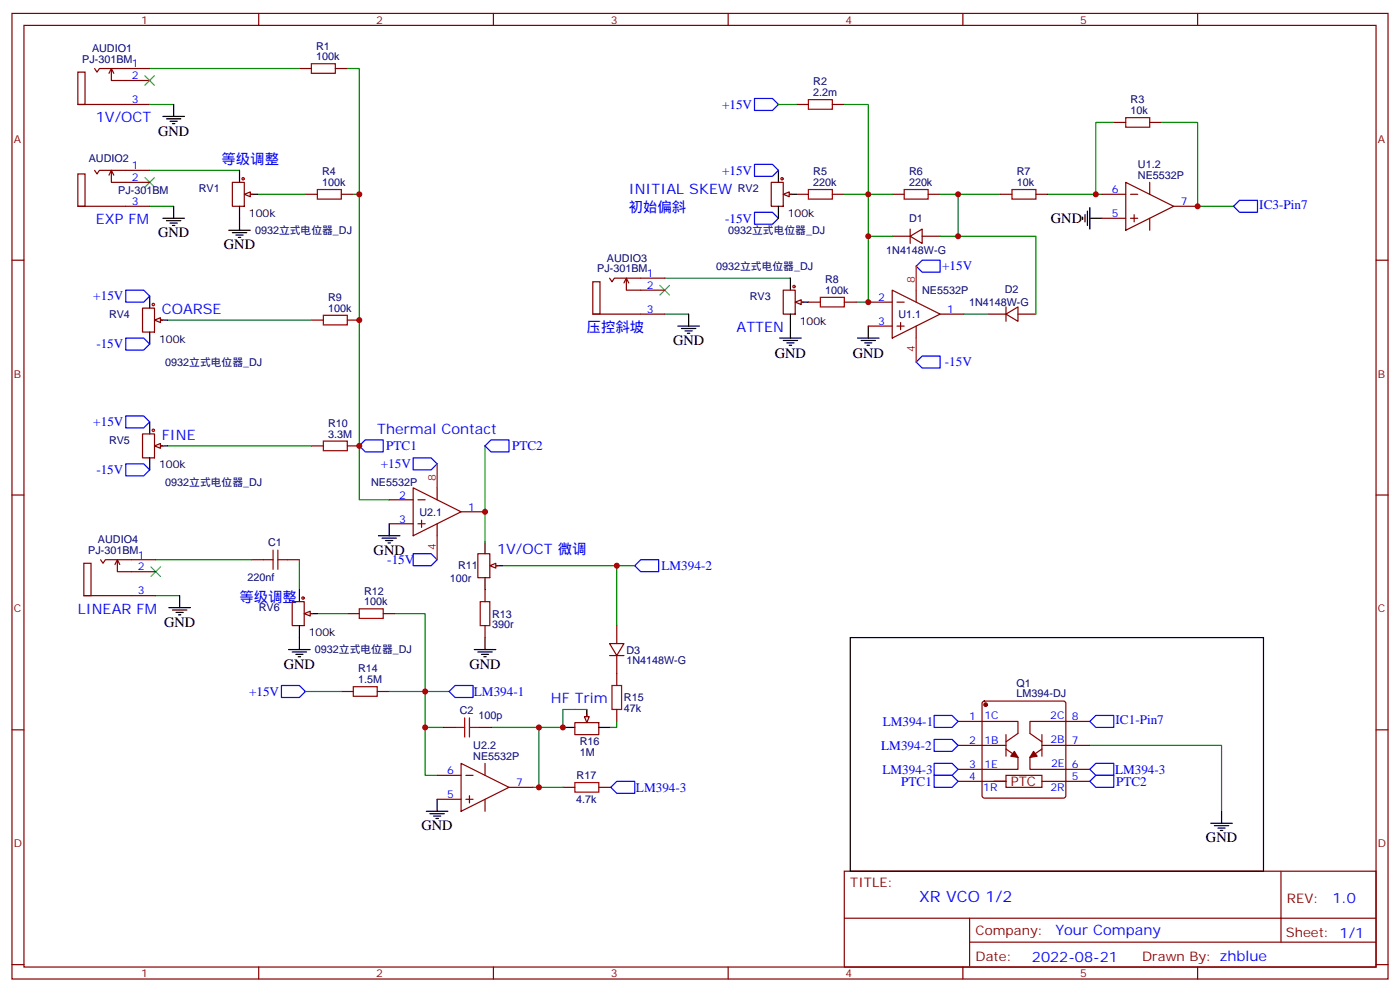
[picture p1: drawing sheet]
<svg xmlns="http://www.w3.org/2000/svg" width="412mm" height="292mm" viewBox="0 0 412 292" stroke-linecap="round" stroke-linejoin="round" font-family="sans-serif">
<g fill="none" stroke="#870000" stroke-width=".35">
<path d="M3.5 4h405.4v284.3h-405.4zM7.1 7.5h398.2v277.3h-398.2zM76.2 4v3.5M145.3 4v3.5M214.5 4v3.5M283.6 4v3.5M352.8 4v3.5M22.9 21.2h2.1v9.6h-2.1zM22.9 30.8h21.2M27.9 20.2l.7 1 .7-1h14.8M32.1 21.6l.7-1.4 .7 1.4M32.8 20.2v3.5h11.3"/>
<path d="M88.2 20.2h3.5M98.8 20.2h3.5M328.1 36.1h3.5M338.7 36.1h3.5M22.9 51.2h2.1v9.5h-2.1zM27.9 50.2l.7 1 .7-1h14.8M32.1 51.6l.7-1.4 .7 1.4M32.8 50.2v3.5h11.3M68.4 53.7h3.6v7h-3.6zM72.7 57.2h1.7M90 57.2h3.5M100.5 57.2h3.6"/>
<path d="M234.6 57.2h3.5M245.2 57.2h3.5M294.6 57.2h3.5M305.2 57.2h3.5M3.5 76.6h3.6M22.9 60.7h21.2M262.8 69.6h5.3M268.1 69.6l3.5-2.1v4.2zM268.1 67.5v4.2M271.6 69.6h5.3M405.3 76.6h3.6M91.7 94.3h3.5"/>
<path d="M102.3 94.3h3.5M174.6 83h2.1v9.5h-2.1zM174.6 92.5h21.2M179.6 81.9l.7 1.1 .7-1.1h14.8M183.8 83.3l.7-1.4 .7 1.4M184.5 81.9v3.5h11.3M291 92.5h5.3M296.3 92.5l3.6-2.1v4.2zM296.3 90.4v4.2M299.9 92.5h5.3M91.7 131.3h3.5M102.3 131.3h3.5"/>
<path d="M3.5 145.8h3.6M405.3 145.8h3.6M24.7 165.9h2.1v9.5h-2.1zM24.7 175.4h21.2M29.6 164.8l.7 1.1 .7-1.1h14.9M33.9 166.2l.7-1.4 .7 1.4M34.6 164.8v3.5h11.3M74.1 164.8h3.5M84.7 164.8h3.5M142.9 173.6v3.6M102.3 180.7h3.5M112.9 180.7h3.5"/>
<path d="M142.9 184.2v3.5M3.5 214.9h3.6M130.5 214.2h3.6M141.1 214.2h3.5M405.3 214.9h3.6M248.7 256.5h156.6v28.3h-156.6zM377.3 256.6v20.8M248.7 270.4h156.5M285.6 277.4h119.6M285.6 270.4v14.1M3.5 284.1h3.6M76.2 284.8v3.5"/>
<path d="M145.3 284.8v3.5M214.5 284.8v3.5M283.6 284.8v3.5M352.8 284.8v3.5M405.3 284.1h3.6"/>
</g>
<g fill="none" stroke="#000" stroke-width=".35">
<path d="M48 34.3h6.3M49 35h4.3M50.1 35.7h2.1M50.8 36.4h.7M51.2 30.8v3.5M70.6 50.2v3.5M72.3 57.2h3.5M48 64.3h6.3M49 65h4.3M50.1 65.7h2.1M50.8 66.4h.7M51.2 60.7v3.6"/>
<path d="M67.4 67.8h6.3M68.4 68.5h4.3M69.5 69.2h2.1M70.2 69.9h.7M70.6 60.7v7.1M318.9 63.9v.7M319.6 63.2v2.1M320.3 62.2v4.2M321 64.3h3.6M321 61.1v6.4M199.7 96h6.3M200.7 96.7h4.3"/>
<path d="M201.8 97.4h2.1M202.5 98.1h.7M202.8 92.5v3.5M229.7 99.6h6.3M232.8 96v3.6M252.6 99.6h6.3M255.8 96v3.6M230.7 100.3h4.2M231.8 101h2.1M232.5 101.7h.7M253.6 100.3h4.3M254.7 101h2.1"/>
<path d="M255.4 101.7h.7M111.5 157.8h6.3M112.5 158.5h4.3M113.6 159.2h2.1M114.3 159.9h.7M114.7 154.2v3.6M49.7 178.9h6.4M50.8 179.6h4.2M52.9 175.4v3.5M51.9 180.3h2.1M52.6 181h.7M85 191.3h6.4"/>
<path d="M86.1 192h4.2M87.1 192.7h2.2M87.8 193.4h.7M88.2 187.7v3.6M139.7 191.3h6.3M140.8 192h4.2M141.8 192.7h2.1M142.5 193.4h.7M142.9 187.7v3.6M125.6 238.9h6.3M126.6 239.6h4.3M128.8 235.4v3.5"/>
<path d="M127.7 240.3h2.1M128.4 241h.7"/>
</g>
<g fill="none" stroke="#a10000" stroke-width=".35">
<path d="M91.7 18.8h7.1v2.8h-7.1zM331.6 34.6h7.1v2.9h-7.1zM93.5 55.8h7v2.8h-7zM238.1 55.8h7.1v2.8h-7.1zM298.1 55.8h7.1v2.8h-7.1zM95.2 92.9h7.1v2.8h-7.1zM95.2 129.9h7.1v2.8h-7.1zM77.6 164.8h2.8M80.4 162v5.6M81.8 162v5.6M81.8 164.8h2.9M105.8 179.3h7.1v2.8h-7.1z"/>
<path d="M141.5 177.2h2.8v7h-2.8zM134.1 214.2h2.8M136.9 211.4v5.6M138.3 211.4v5.6M138.3 214.2h2.8"/>
</g>
<g fill="none" stroke="#008700" stroke-width=".35">
<path d="M44.1 20.2h44.1M44.1 30.8h7.1M102.3 20.2h3.5v127h8.9M328.1 36.1h-5.3v21.1M342.2 36.1h10.6v24.6h10.6M44.1 50.2h26.5M75.8 57.2h14.2M104.1 57.2h1.7M248.7 57.2h7.1v12.4h7M294.6 57.2h-12.4v12.4h-5.3M308.7 57.2h15.9M44.1 60.7h7.1"/>
<path d="M255.8 69.6v19.4h-3.6M282.2 69.6h23v22.9M49.4 94.3h42.3M195.8 92.5h7M195.8 81.9h37M284 92.5h7M49.4 131.3h42.3M142.9 131.3v28.2M45.9 164.8h28.2M45.9 175.4h7M88.2 164.8v8.8M148.2 166.6h33.5v17.6"/>
<path d="M93.5 180.7h8.8M130.5 214.2h-5.3v14.1h3.6M144.6 214.2h14.1v17.6h-1.7"/>
</g>
<path d="M42.7 22.3l2.8 2.8M45.5 22.3l-2.8 2.8M42.7 52.3l2.8 2.8M45.5 52.3l-2.8 2.8M194.4 84l2.8 2.9M197.2 84l-2.8 2.9M44.4 166.9l2.9 2.9M47.3 166.9l-2.9 2.9" fill="none" stroke="#3c3" stroke-width=".35"/>
<path d="M72 57.2l1.7-.7v1.4z" fill="#f0f0f0" stroke="#870000" stroke-width=".35"/>
<circle cx="71.6" cy="52.6" r=".35" fill="none" stroke="#a10000" stroke-width=".35"/>
<path d="M44.1 87.2v3.5M44.1 97.8v3.5M45.9 94.3h3.5" fill="none" stroke="#000" stroke-width=".35"/>
<path d="M42 90.7h3.5v7.1h-3.5zM46.2 94.3h1.8" fill="none" stroke="#870000" stroke-width=".35"/>
<path d="M45.5 94.3l1.8-.7v1.4z" fill="#f0f0f0" stroke="#870000" stroke-width=".35"/>
<circle cx="45.2" cy="89.7" r=".35" fill="none" stroke="#a10000" stroke-width=".35"/>
<path d="M222.2 62.5h5.3l1.8 1.8-1.8 1.7h-5.3zM37 85.4h5.3l1.8 1.8-1.8 1.8h-5.3zM37 99.6h5.3l1.8 1.7-1.8 1.8h-5.3zM37 122.5h5.3l1.8 1.7-1.8 1.8h-5.3zM37 136.6h5.3l1.8 1.8-1.8 1.7h-5.3zM121.7 134.8h5.3l1.8 1.8-1.8 1.8h-5.3zM121.7 163.1h5.3l1.8 1.7-1.8 1.8h-5.3zM82.9 201.9h5.3l1.8 1.7-1.8 1.8h-5.3z" fill="none" stroke="#00f" stroke-width=".35"/>
<g fill="none" stroke="#870000" stroke-width=".35">
<path d="M114.7 147.2h7M114.7 154.2h7M121.7 143.7l14.1 7-14.1 7.1zM123.1 147.2h2.1M123.1 154.2h2.1M124.2 153.2v2.1M128.8 143.7v3.5M128.8 154.2v3.6M135.8 150.7h7.1M169.3 212.8h7.1v3.5h-7.1zM172.9 210.3v1.8M128.8 228.3h7"/>
<path d="M128.8 235.4h7M135.8 224.8l14.1 7-14.1 7.1zM137.2 228.3h2.1M137.2 235.4h2.1M138.3 234.3v2.1M142.9 224.8v3.5M142.9 235.4v3.5M149.9 231.8h7.1"/>
</g>
<path d="M128.8 136.6v7.1M128.8 157.8v7" fill="none" stroke="#f00" stroke-width=".35"/>
<path d="M165.8 214.2h3.5M172.9 208.9v3.5M176.4 214.2h3.5" fill="none" stroke="#000" stroke-width=".35"/>
<path d="M172.2 211h1.4l-.7 1.8z" fill="#f0f0f0" stroke="#870000" stroke-width=".35"/>
<path d="M181.7 166.6h5.3M116.4 180.7h8.8v22.9h7.1M114.7 203.6h10.5v10.6M172.9 208.9h-7.1v5.3h-7.1M181.7 212.4v1.8h-1.8M158.7 231.8h7.1" fill="none" stroke="#008700" stroke-width=".35"/>
<path d="M104.1 202.2h7v2.8h-7zM180.3 201.9h2.8v7h-2.8zM169.3 230.4h7.1v2.9h-7.1z" fill="none" stroke="#a10000" stroke-width=".35"/>
<path d="M42 127.8h3.5v7h-3.5zM46.2 131.3h1.8M179.6 189.5h4.2l-2.1 3.5zM179.6 193h4.2M181.7 184.2v5.3M181.7 193v8.9M100.5 203.6h3.6M111.1 203.6h3.6M181.7 208.9v3.5M165.8 231.8h3.5M176.4 231.8h3.5" fill="none" stroke="#870000" stroke-width=".35"/>
<path d="M105.8 131.3l1.8-1.8h5.3v3.6h-5.3zM144.6 129.5h5.3v3.6h-5.3l-1.7-1.8zM188.7 164.8h5.3v3.5h-5.3l-1.7-1.7zM132.3 203.6l1.8-1.7h5.2v3.5h-5.2zM181.7 230.1h5.3v3.5h-5.3l-1.8-1.8z" fill="none" stroke="#00f" stroke-width=".35"/>
<path d="M44.1 124.2v3.6M44.1 134.8v3.6M45.9 131.3h3.5" fill="none" stroke="#000" stroke-width=".35"/>
<path d="M45.5 131.3l1.8-.7v1.4z" fill="#f0f0f0" stroke="#870000" stroke-width=".35"/>
<circle cx="45.2" cy="126.7" r=".35" fill="none" stroke="#a10000" stroke-width=".35"/>
<path d="M88.2 173.6v3.6M88.2 184.2v3.5M90 180.7h3.5" fill="none" stroke="#000" stroke-width=".35"/>
<path d="M86.1 177.2h3.5v7h-3.5zM90.3 180.7h1.8" fill="none" stroke="#870000" stroke-width=".35"/>
<path d="M89.6 180.7l1.8-.7v1.4z" fill="#f0f0f0" stroke="#870000" stroke-width=".35"/>
<g fill="none" stroke="#a10000" stroke-width=".35">
<path d="M266.3 55.8h7.1v2.8h-7.1z"/>
<circle cx="89.3" cy="176.1" r=".35"/>
</g>
<path d="M255.8 57.2h7M276.9 57.2h5.3M90 203.6h10.5M321 219.5h38.8v19.4" fill="none" stroke="#008700" stroke-width=".35"/>
<path d="M269.9 78.4l1.7-1.8h5.3v3.6h-5.3zM363.4 60.7l1.7-1.7h5.3v3.5h-5.3zM271.6 104.8h5.3v3.6h-5.3l-1.7-1.8zM275.2 217.7h5.3l1.7 1.8-1.7 1.8h-5.3zM275.2 210.7h5.3l1.7 1.7-1.7 1.8h-5.3zM321 212.4l1.8-1.7h5.3v3.5h-5.3zM275.2 228.3h5.3l1.7 1.8-1.7 1.7h-5.3zM275.2 224.8h5.3l1.7 1.8-1.7 1.7h-5.3zM322.8 228.3h5.3v3.5h-5.3l-1.8-1.7zM322.8 224.8h5.3v3.5h-5.3l-1.8-1.7z" fill="none" stroke="#00f" stroke-width=".35"/>
<path d="M229.3 50.2v3.5M231.1 57.2h3.5M229.3 60.7v3.6M250.5 187.7h121.7v68.8h-121.7zM359.8 238.9v3.5M356.7 242.4h6.3M357.7 243.1h4.2M358.8 243.8h2.1M359.5 244.5h.7" fill="none" stroke="#000" stroke-width=".35"/>
<g fill="#870000" stroke="#870000" stroke-width=".35">
<path d="M298.8 221.3l1.1 1.7-2.2-.3z"/>
<path d="M304.4 221.3l1.1 1.4-2.1 .3z"/>
<circle cx="290.3" cy="207.5" r=".53"/>
</g>
<g fill="none" stroke="#870000" stroke-width=".35">
<path d="M227.2 53.7h3.5v7h-3.5zM231.4 57.2h1.8M262.8 57.2h3.5M273.4 57.2h3.5M324.6 57.2h7M331.6 53.7l14.1 7-14.1 7.1zM333 57.2h2.1M338.7 53.7v3.5M324.6 64.3h7M333 64.3h2.1M334.1 63.2v2.1M338.7 64.3v3.5"/>
<path d="M345.7 60.7h7.1M255.8 89h7M255.8 96h7M262.8 85.4l14.1 7.1-14.1 7.1zM264.2 89h2.1M264.2 96h2.1M265.3 95v2.1M269.9 85.4v3.6M269.9 96v3.6M276.9 92.5h7.1M282.2 212.4h17.7v3.6l-3.6 2.4M282.2 219.5h14.1"/>
<path d="M289.5 206.7l.5-.3h23.3l.5 .3 .2 .5v27.1l-.3 .5-.4 .2h-23.3l-.5-.2-.2-.5v-27.1zM296.3 216.3v6.4M306.9 216.3v6.4M306.9 219.5h14.1M321 212.4h-17.6v3.6l3.5 2.4M282.2 230.1h14.1h-3.5M296.3 228.3h10.6v3.5h-10.6zM296.3 220.6l3.6 2.4v3.6h-17.7M306.9 220.6l-3.5 2.4v3.6h17.6M306.9 230.1h14.1"/>
</g>
<path d="M269.9 78.4v7M269.9 99.6v7" fill="none" stroke="#f00" stroke-width=".35"/>
<path d="M230.7 57.2l1.8-.7v1.4z" fill="#f0f0f0" stroke="#870000" stroke-width=".35"/>
<circle cx="230.4" cy="52.6" r=".35" fill="none" stroke="#a10000" stroke-width=".35"/>
<path d="M232.8 81.9v3.5M232.8 92.5v3.5M234.6 89h3.5" fill="none" stroke="#000" stroke-width=".35"/>
<path d="M230.7 85.4h3.5v7.1h-3.5zM234.9 89h1.8" fill="none" stroke="#870000" stroke-width=".35"/>
<path d="M234.2 89l1.8-.7v1.4z" fill="#f0f0f0" stroke="#870000" stroke-width=".35"/>
<g fill="none" stroke="#a10000" stroke-width=".35">
<path d="M238.1 29.4h7.1v2.8h-7.1zM241.7 87.6h7v2.8h-7z"/>
<circle cx="233.9" cy="84.4" r=".35"/>
</g>
<path d="M222.2 29h5.3l1.8 1.8-1.8 1.7h-5.3zM222.2 48.4h5.3l1.8 1.8-1.8 1.7h-5.3z" fill="none" stroke="#00f" stroke-width=".35"/>
<path d="M234.6 30.8h3.5M245.2 30.8h3.5M238.1 89h3.6M248.7 89h3.5M140.8 163.1h3.5v7h-3.5zM145 166.6h1.8" fill="none" stroke="#870000" stroke-width=".35"/>
<path d="M229.3 30.8h5.3M248.7 30.8h7.1v26.4" fill="none" stroke="#008700" stroke-width=".35"/>
<path d="M142.9 159.5v3.6M142.9 170.1v3.5M144.6 166.6h3.6" fill="none" stroke="#000" stroke-width=".35"/>
<path d="M144.3 166.6l1.7-.7v1.4z" fill="#f0f0f0" stroke="#870000" stroke-width=".35"/>
<g fill="#c00">
<circle cx="105.8" cy="94.3" r=".88"/>
<circle cx="105.8" cy="131.3" r=".88"/>
<circle cx="105.8" cy="57.2" r=".88"/>
<circle cx="282.2" cy="69.6" r=".88"/>
<circle cx="255.8" cy="69.6" r=".88"/>
<circle cx="255.8" cy="89" r=".88"/>
<circle cx="322.8" cy="57.2" r=".88"/>
<circle cx="142.9" cy="150.7" r=".88"/>
<circle cx="158.8" cy="214.2" r=".88"/>
<circle cx="165.8" cy="214.2" r=".88"/>
<circle cx="181.7" cy="166.6" r=".88"/>
<circle cx="125.2" cy="214.2" r=".88"/>
<circle cx="125.2" cy="203.6" r=".88"/>
<circle cx="158.8" cy="231.8" r=".88"/>
<circle cx="255.8" cy="57.2" r=".88"/>
<circle cx="282.2" cy="57.2" r=".88"/>
<circle cx="352.8" cy="60.7" r=".88"/>
</g>
<text font-size="4.6" fill="#00f" x="270.8" y="265.6">XR VCO 1/2</text>
<g font-size="4.2" fill="#00f">
<text x="28.2" y="36.1">1V/OCT</text>
<text x="65.3" y="48.4">等级调整</text>
<text x="185.2" y="57.2">INITIAL SKEW</text>
<text x="185.2" y="62.5">初始偏斜</text>
<text x="28.2" y="66">EXP FM</text>
<text x="47.6" y="92.5">COARSE</text>
<text x="172.9" y="97.8">压控斜坡</text>
<text x="217" y="97.8">ATTEN</text>
<text x="47.6" y="129.5">FINE</text>
<text x="111.1" y="127.8">Thermal Contact</text>
<text x="146.4" y="163.1">1V/OCT 微调</text>
<text x="70.6" y="177.2">等级调整</text>
<text x="22.9" y="180.7">LINEAR FM</text>
<text x="162.3" y="207.2">HF Trim</text>
<text x="392.5" y="265.8">1.0</text>
<text x="310.9" y="275.4">Your Company</text>
<text x="304" y="283.2">2022-08-21</text>
</g>
<g font-size="4.2">
<text x="46.6" y="39.9">GND</text>
<text x="309.6" y="65.7">GND</text>
<text x="46.6" y="69.9">GND</text>
<text x="66" y="73.4">GND</text>
<text x="198.3" y="101.7">GND</text>
<text x="228.3" y="105.5">GND</text>
<text x="251.2" y="105.5">GND</text>
<text x="110.1" y="163.4">GND</text>
<text x="48.3" y="184.6">GND</text>
<text x="83.6" y="196.9">GND</text>
<text x="138.3" y="196.9">GND</text>
<text x="124.2" y="244.5">GND</text>
<text x="355.2" y="248.1">GND</text>
</g>
<g font-size="3.9" fill="#00f">
<text x="212.7" y="32">+15V</text>
<text x="212.7" y="51.4">+15V</text>
<text x="213.6" y="65.5">-15V</text>
<text x="371" y="61.5">IC3-Pin7</text>
<text x="277.5" y="79.6">+15V</text>
<text x="27.5" y="88.5">+15V</text>
<text x="28.4" y="102.6">-15V</text>
<text x="278.3" y="107.8">-15V</text>
<text x="27.5" y="125.5">+15V</text>
<text x="112.2" y="137.8">+15V</text>
<text x="113.8" y="132.5">PTC1</text>
<text x="150.8" y="132.6">PTC2</text>
<text x="28.4" y="139.6">-15V</text>
<text x="114.1" y="166.1">-15V</text>
<text x="194.9" y="167.8">LM394-2</text>
<text x="73.3" y="204.9">+15V</text>
<text x="139.6" y="205">LM394-1</text>
<text x="260" y="213.8">LM394-1</text>
<text x="328.6" y="213.1">IC1-Pin7</text>
<text x="259.6" y="220.8">LM394-2</text>
<text x="259.9" y="227.8">LM394-3</text>
<text x="328.5" y="227.8">LM394-3</text>
<text x="187.3" y="233.1">LM394-3</text>
<text x="265.5" y="231.3">PTC1</text>
<text x="328.8" y="231.4">PTC2</text>
</g>
<g font-size="3.9" fill="#800">
<text x="297.7" y="231.5">PTC</text>
<text x="250.5" y="261.1">TITLE:</text>
<text x="379.1" y="265.8">REV:</text>
<text x="287.4" y="275.3">Company:</text>
<text x="378.7" y="275.9">Sheet: 1/1</text>
<text x="287.4" y="283">Date:</text>
<text x="336.4" y="283.1">Drawn By: zhblue</text>
</g>
<g font-size="3.2" fill="#800">
<text x="41.6" y="6.9">1</text>
<text x="110.8" y="6.9">2</text>
<text x="179.9" y="6.9">3</text>
<text x="249.1" y="6.9">4</text>
<text x="318.2" y="6.9">5</text>
<text x="4.1" y="42.1">A</text>
<text x="405.9" y="42.1">A</text>
<text x="4.1" y="111.2">B</text>
<text x="405.9" y="111.2">B</text>
<text x="4.1" y="180.3">C</text>
<text x="405.9" y="180.3">C</text>
<text x="4.1" y="249.5">D</text>
<text x="405.9" y="249.5">D</text>
<text x="41.6" y="287.8">1</text>
<text x="110.8" y="287.8">2</text>
<text x="179.9" y="287.8">3</text>
<text x="249.1" y="287.8">4</text>
<text x="318.2" y="287.8">5</text>
</g>
<g font-size="3.2" fill="#000080">
<text x="27.1" y="15.3">AUDIO1</text>
<text x="93.1" y="17.7">100k</text>
<text x="93.1" y="14.6">R1</text>
<text x="24.2" y="18.4">PJ-301BM</text>
<text x="239.5" y="28.3">2.2m</text>
<text x="239.6" y="25.1">R2</text>
<text x="333" y="33.6">10k</text>
<text x="333" y="30.4">R3</text>
<text x="26.2" y="47.8">AUDIO2</text>
<text x="94.9" y="51.6">R4</text>
<text x="239.6" y="51.6">R5</text>
<text x="267.8" y="51.6">R6</text>
<text x="299.5" y="51.6">R7</text>
<text x="335.2" y="52.6">NE5532P</text>
<text x="335.2" y="49.5">U1.2</text>
<text x="34.8" y="57.2">PJ-301BM</text>
<text x="58.6" y="56.6">RV1</text>
<text x="94.9" y="54.8">100k</text>
<text x="217.3" y="56.6">RV2</text>
<text x="239.5" y="54.8">220k</text>
<text x="267.8" y="54.8">220k</text>
<text x="299.5" y="54.8">10k</text>
<text x="267.8" y="65.4">D1</text>
<text x="75.1" y="68.9">0932立式电位器_DJ</text>
<text x="214.5" y="69">0932立式电位器_DJ</text>
<text x="178.8" y="77">AUDIO3</text>
<text x="261.1" y="74.9">1N4148W-G</text>
<text x="175.9" y="80.2">PJ-301BM</text>
<text x="211" y="79.5">0932立式电位器_DJ</text>
<text x="243.1" y="83.3">R8</text>
<text x="96.7" y="88.7">R9</text>
<text x="220.8" y="88.3">RV3</text>
<text x="243.1" y="86.5">100k</text>
<text x="271.7" y="86.6">NE5532P</text>
<text x="296" y="86.1">D2</text>
<text x="32.1" y="93.6">RV4</text>
<text x="96.7" y="91.8">100k</text>
<text x="264.6" y="93.6">U1.1</text>
<text x="285.5" y="90.1">1N4148W-G</text>
<text x="48.7" y="107.7">0932立式电位器_DJ</text>
<text x="96.7" y="125.7">R10</text>
<text x="32.1" y="130.7">RV5</text>
<text x="96.7" y="128.8">3.3M</text>
<text x="48.7" y="143">0932立式电位器_DJ</text>
<text x="109.3" y="143">NE5532P</text>
<text x="123.5" y="151.8">U2.1</text>
<text x="28.9" y="159.9">AUDIO4</text>
<text x="79" y="160.7">C1</text>
<text x="26" y="163.1">PJ-301BM</text>
<text x="135" y="167.6">R11</text>
<text x="72.9" y="171.2">220nf</text>
<text x="132.5" y="171.3">100r</text>
<text x="107.3" y="178.2">100k</text>
<text x="107.3" y="175.1">R12</text>
<text x="76.2" y="180">RV6</text>
<text x="145" y="185">390r</text>
<text x="145" y="181.8">R13</text>
<text x="92.8" y="192.4">0932立式电位器_DJ</text>
<text x="184.5" y="195.6">1N4148W-G</text>
<text x="184.5" y="192.5">D3</text>
<text x="105.5" y="201.2">1.5M</text>
<text x="105.5" y="198">R14</text>
<text x="299.4" y="202.3">Q1</text>
<text x="183.8" y="209.7">47k</text>
<text x="183.8" y="206.5">R15</text>
<text x="299.4" y="205.4">LM394-DJ</text>
<text x="135.4" y="210.1">C2</text>
<text x="140.9" y="211.8">100p</text>
<text x="139.4" y="220.6">U2.2</text>
<text x="170.8" y="219.4">R16</text>
<text x="139.4" y="223.7">NE5532P</text>
<text x="170.8" y="222.5">1M</text>
<text x="169.8" y="229.5">R17</text>
<text x="169.7" y="236.6">4.7k</text>
</g>
<g font-size="3.2" fill="#00f">
<text x="38.8" y="23.4">2</text>
<text x="38.8" y="19.8">1</text>
<text x="38.8" y="30.4">3</text>
<text x="38.8" y="53.3">2</text>
<text x="38.8" y="49.8">1</text>
<text x="327.5" y="56.9">6</text>
<text x="38.8" y="60.4">3</text>
<text x="327.5" y="63.9">5</text>
<text x="347.8" y="60.4">7</text>
<text x="190.5" y="81.6">1</text>
<text x="190.5" y="85.1">2</text>
<text x="258.7" y="88.6">2</text>
<text x="190.5" y="92.1">3</text>
<text x="258.7" y="95.7">3</text>
<text x="279" y="92.1">1</text>
<text x="117.6" y="146.8">2</text>
<text x="117.6" y="153.9">3</text>
<text x="137.9" y="150.4">1</text>
<text x="40.6" y="168">2</text>
<text x="40.6" y="164.5">1</text>
<text x="40.6" y="175">3</text>
<text x="285.5" y="212.1">1</text>
<text x="290" y="211.7">1C</text>
<text x="309.4" y="211.7">2C</text>
<text x="315.7" y="212.1">8</text>
<text x="285.5" y="219.1">2</text>
<text x="290" y="219.1">1B</text>
<text x="309.4" y="218.8">2B</text>
<text x="315.7" y="219.1">7</text>
<text x="131.7" y="228">6</text>
<text x="285.5" y="226.2">3</text>
<text x="290" y="226.2">1E</text>
<text x="309.6" y="225.8">2E</text>
<text x="315.7" y="226.2">6</text>
<text x="152" y="231.5">7</text>
<text x="285.5" y="229.7">4</text>
<text x="289.6" y="232.9">1R</text>
<text x="309.4" y="232.9">2R</text>
<text x="315.7" y="229.7">5</text>
<text x="131.7" y="235">5</text>
</g>
<g font-size="3.2">
<text x="73.3" y="63.8">100k</text>
<text x="232" y="63.8">100k</text>
<text x="235.6" y="95.6">100k</text>
<text x="46.8" y="100.9">100k</text>
<text x="46.8" y="137.9">100k</text>
<text x="90.9" y="187.3">100k</text>
</g>
<g font-size="3.2" fill="#f00">
<text x="269.5" y="83.3" transform="rotate(-90 269.5 83.3)">8</text>
<text x="269.5" y="103.7" transform="rotate(-90 269.5 103.7)">4</text>
<text x="128.4" y="141.5" transform="rotate(-90 128.4 141.5)">8</text>
<text x="128.4" y="161.9" transform="rotate(-90 128.4 161.9)">4</text>
</g>
</svg>
